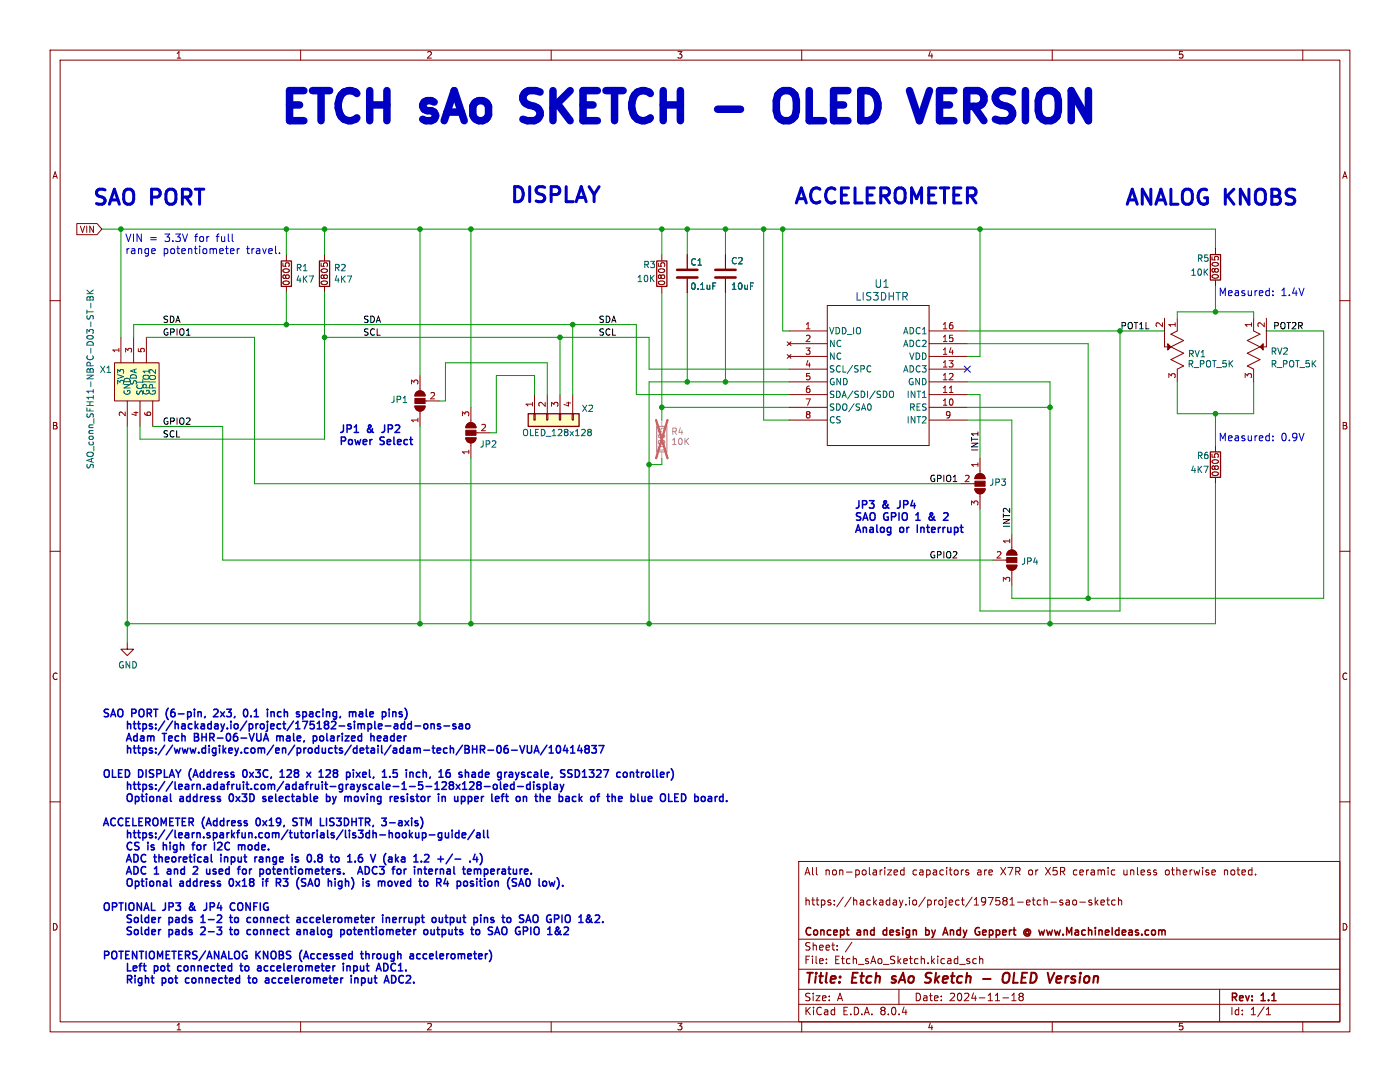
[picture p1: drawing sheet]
<svg xmlns="http://www.w3.org/2000/svg" width="279mm" height="216mm" viewBox="0 0 279 216" stroke-linecap="round" stroke-linejoin="round" font-family="sans-serif">
<g fill="none" stroke="#840000" stroke-width=".2">
<path d="M10 10h259.4v195.9h-259.4zM12 12h255.4v191.9h-255.4zM60 10v2M110 10v2M160 10v2M210 10v2M260 10v2M10 60h2M131.4 52.5v.6M131.9 52.7l.2-.3h.3l.3 .3M132.1 50.8v1.3M132.1 57.2v1.2"/>
<path d="M241.9 51.2v.6M242.4 51.4l.2-.2h.3l.2 .2M242.6 49.5v1.3M242.6 55.9v1.3M267.4 60h2M83.1 78.3a1.02 1.02 0 0 1 1.1-.2 1.02 1.02 0 0 1 .6 .9h-2zM83.8 74.9v3.1M157.1 68.2l.8 .8M157.1 70.7l.8 .8M157.5 66h7.6M157.5 78.7h7.6M157.5 76.2h7.6"/>
<path d="M157.5 73.7h7.6M157.5 71.1h7.6M157.5 68.6h7.6M157.9 68.2l-.8 .8M157.9 70.7l-.8 .8M165.1 61h20.3v27.9h-20.3zM185.4 66h7.6M185.4 78.7h7.6M185.4 76.2h7.6M185.4 73.7h7.6M185.4 71.1h7.6M185.4 68.6h7.6"/>
<path d="M232.4 63.5v5.7h1.3M233.7 69.2l2.5 1.3-2.5 1.3 2.5 1.2-1.3 .7v2.5M234.9 63.5v2.5l-1.2 .7 2.5 1.2-2.5 1.3M250.2 63.5v2.5l1.3 .7-2.6 1.2 2.6 1.3M251.5 69.2l-2.6 1.3 2.6 1.3-2.6 1.2 1.3 .7v2.5M252.7 63.5v5.7h-1.2M82.8 81h2a1.02 1.02 0 0 1-1 1 1.02 1.02 0 0 1-1-1zM83.8 82v3.1M84.8 80h2.8M93 87.4h2a1.02 1.02 0 0 1-1 1 1.02 1.02 0 0 1-1-1zM93.3 84.6a1.02 1.02 0 0 1 1.1-.2 1.02 1.02 0 0 1 .6 .9h-2zM94 81.3v3"/>
<path d="M94 88.4v3M95 86.4h2.8M157.5 81.3h7.6M157.5 83.8h7.6M185.4 81.3h7.6M185.4 83.8h7.6M241.9 90.6v.6M242.4 90.8l.2-.3h.3l.2 .3M242.6 88.9v1.3M242.6 95.3v1.2M10 110h2M198.1 111.8h2.8"/>
<path d="M200.9 112.8h2a1.02 1.02 0 0 1-1 1 1.02 1.02 0 0 1-1-1zM201.2 110a1.02 1.02 0 0 1 1.1-.2 1.02 1.02 0 0 1 .6 .9h-2zM201.9 106.7v3M201.9 113.8v3M267.4 110h2M10 160h2M267.4 160h2M159.4 171.9h108v32h-108zM177.1 173.6h.8l-.8 1h.8M178.4 174.1l.7-.2v-.2l-.5-.1-.2 .2 .1 .7h.6M180.4 173.7l-.4-.1-.3 .3 .2 .6h.5M180.4 173.1v1.5"/>
<path d="M193.3 173.7l-.4-.1-.2 .2 .1 .2 .5 .2v.3h-.6M208.4 179.1v1.5M208.4 179.7l.2-.1 .3 .1 .1 .9M212.1 179.7l-.4-.1-.2 .2 .1 .2 .5 .2v.3h-.6M212.8 179.7h.6v.9M213.4 179.9l-.5 .1-.2 .2 .2 .4 .5-.1M214.1 179.7l.3-.1 .4 .1 .1 .6-.2 .2-.3 .1-.3-.2zM214.3 173.7v.7M217.9 179.7l-.4-.1-.2 .2 .1 .2 .5 .2v.3h-.6M218.6 179.1v1.5M219.1 179.6l-.5 .6M220.9 179.6h.5"/>
<path d="M221.1 179.1v1.3l.3 .2M222.6 179.7l-.5-.1-.2 .3 .1 .6h.6M223.2 179.7l.2-.1 .4 .1 .1 .9M223.2 179.1v1.5M224.3 173.6v.8l.2 .2M233.1 173.6l-.4 .1-.1 .2v.5l.5 .2M244.4 173.6v1M244.9 173.7l-.3-.1-.2 .1M159.4 197.4h108M159.4 193.4h108M159.4 187.4h108M164.9 192.1v.2"/>
<path d="M164.9 191.4v.1M167.1 189.4v.2M167.1 188.7v.1M170 188l-1.3 1.9M179.4 197.4v3M193.4 191.8l.2 .2-.2 .3M193.4 191.3l.1 .1M194.9 191.4l-.5-.1-.3 .3 .2 .6h.6M195.5 191.4l.2-.1 .4 .1v.9M195.5 190.8v1.5M200.1 199.1h1.2M201.9 199.7h.9"/>
<path d="M201.9 198.6l.5-.4v1.5M203.6 198.8l-.2 .3v.3l.2 .3 .5-.1 .1-.2-.1-.4-.2-.2M203.6 198.8l-.2-.3 .2-.3 .5 .1 .1 .2-.3 .3M203.6 198.8h.3M209.7 180h1.2M215.5 180h1.1M218.7 180l.4 .6M219.7 180.1l.7-.2v-.2l-.5-.1-.2 .2 .1 .7h.6M243.4 197.4v6.5M60 203.9v2M110 203.9v2M159.4 200.4h108"/>
<path d="M160 203.9v2M210 203.9v2M252.7 202.5h.9M252.7 201.4l.4-.4v1.5M260 203.9v2"/>
</g>
<path d="M177.9 196l.2 .1M178.1 194.9v.4M185.1 195.1l.5 .1M185.6 195.9l-.3 .2h-.5M185.7 194.1l-.7 .1M196.2 195.3h1.5M200.1 195.4l.1-.6a.71 .71 0 0 1 .5-.7 .71 .71 0 0 1 .7 .3 1.47 1.47 0 0 1-.6 1.7h-.3M202.4 194.1l-.2 2h.9M212.7 194.8l-.1 1.3M212.8 195l-.1 .2" fill="none" stroke="#840000" stroke-width=".4"/>
<path d="M168.9 185.6h.6M169.3 186.6h.2M176.3 185.7v.7M184.7 185.6h.5l.2 .1M184.7 185.1v1.5M185.4 186.4l-.2 .2-.5-.1M188.7 185.1l.5 1.5M196.1 186.4l.2 .2h.3M196.6 185.6h-.3l-.2 .2M196.8 185.9l-.7 .2" fill="none" stroke="#840000" stroke-width=".3"/>
<path d="M131.1 52.1h2v5.1h-2zM241.6 50.8h2v5.1h-2zM241.6 90.2h2v5.1h-2z" fill="none" stroke="#840000" stroke-width=".25"/>
<g fill="#840000" stroke="#840000" stroke-width=".2">
<path d="M233 68.6l.7 .6-.7 .7z"/>
<path d="M251.5 69.2l.6-.6v1.3z"/>
<path d="M82.8 81h2a1.02 1.02 0 0 1-1 1 1.02 1.02 0 0 1-1-1z"/>
<path d="M82.8 79.5h2v1h-2z"/>
<path d="M83.1 78.3a1.02 1.02 0 0 1 1.1-.2 1.02 1.02 0 0 1 .6 .9h-2z"/>
<path d="M201.2 110a1.02 1.02 0 0 1 1.1-.2 1.02 1.02 0 0 1 .6 .9h-2z"/>
<path d="M200.9 111.3h2v1h-2z"/>
<path d="M200.9 112.8h2a1.02 1.02 0 0 1-1 1 1.02 1.02 0 0 1-1-1z"/>
<path d="M93 87.4h2a1.02 1.02 0 0 1-1 1 1.02 1.02 0 0 1-1-1z"/>
<path d="M93 85.9h2v1h-2z"/>
<path d="M93.3 84.6a1.02 1.02 0 0 1 1.1-.2 1.02 1.02 0 0 1 .6 .9h-2z"/>
</g>
<path d="M189.5 78.3h.7" fill="none" stroke="#a90000" stroke-width=".2"/>
<path d="M173.4 73l.4 .1M173.8 74.1l-.4 .1M177.5 78.2l.3-.2a.43 .43 0 0 1 .5 .5v.4a.42 .42 0 0 1-.4 .4 .42 .42 0 0 1-.4-.4zM173.6 80.6a.79 .79 0 0 1 0 1.3" fill="none" stroke="#006464" stroke-width=".2"/>
<path d="M105.4 82.6h10.2v2.5h-10.2z" fill="#ffffc2"/>
<path d="M106.7 78.7v3.9M109.2 78.7v3.9M111.8 78.7v3.9M114.3 78.7v3.9M106.6 82.6h.2v1.2h-.2zM109.1 82.6h.2v1.2h-.2zM111.6 82.6h.3v1.2h-.3zM114.2 82.6h.2v1.2h-.2zM25.4 128.3v1.2h1.3l-1.3 1.3-1.3-1.3h1.3" fill="none" stroke="#840000" stroke-width=".2"/>
<path d="M105.4 82.6h10.2v2.5h-10.2z" fill="none" stroke="#840000" stroke-width=".25"/>
<path d="M117.5 86.2l-.2-.2 .2-.3h.3l.2 .2-.2 .3M117.5 86.2l-.2 .3v.3l.2 .1h.4l.1-.2v-.4l-.2-.1M117.5 86.2h.3" fill="none" stroke="#006464" stroke-width=".2"/>
<path d="M22.9 72.4h8.8v7.6h-8.8z" fill="#ffffc2"/>
<g fill="none" stroke="#840000" stroke-width=".2">
<path d="M15.3 44.6h4.1l.9 1.1-.9 1.1h-4.1zM56.5 52.5v.6M56.9 52.7l.3-.3h.3l.2 .3M57.1 50.8v1.3M57.1 57.2v1.2M64.1 52.5v.6M64.6 52.7l.2-.3h.3l.2 .3M64.8 50.8v1.3M64.8 57.2v1.2M137.2 50.8v2.8M137.2 55.6v2.8M144.8 50.8v2.8"/>
<path d="M144.8 55.6v2.8M22.9 72.4h8.8v7.6h-8.8zM24.1 67.3v5.1M26.7 67.3v5.1M29.2 67.3v5.1M25.4 80v5.1M27.9 80v5.1M30.5 80v5.1M191.8 96.5h2.8M194.6 97.5h2a1.02 1.02 0 0 1-1 1 1.02 1.02 0 0 1-1-1zM194.9 94.8a1.02 1.02 0 0 1 1.1-.2 1.02 1.02 0 0 1 .6 .9h-2zM195.6 91.4v3.1"/>
<path d="M195.6 98.6v3"/>
</g>
<path d="M17.3 58.6h1.3M17.3 57.9l.8 .7M17.5 59.3l.2-.1 .2 .2 .3-.3 .3 .1 .1 .7h-1.3zM17.9 59.4v.5M18.6 57.9l-.7 .5M142.3 56.5h.6M17.3 61.9v.7M17.3 62.2h1.3M18.1 60.5v.9" fill="none" stroke="#006464" stroke-width=".2"/>
<path d="M56.1 52.1h2.1v5.1h-2.1zM63.8 52.1h2v5.1h-2z" fill="none" stroke="#840000" stroke-width=".25"/>
<path d="M135.1 55.4h4.1M135.1 53.8h4.1M142.7 55.4h4.1M142.7 53.8h4.1" fill="none" stroke="#840000" stroke-width=".51"/>
<g fill="#840000" stroke="#840000" stroke-width=".2">
<path d="M194.9 94.8a1.02 1.02 0 0 1 1.1-.2 1.02 1.02 0 0 1 .6 .9h-2z"/>
<path d="M194.6 96h2v1h-2z"/>
<path d="M194.6 97.5h2a1.02 1.02 0 0 1-1 1 1.02 1.02 0 0 1-1-1z"/>
</g>
<path d="M131.1 85.1h2v5.1h-2z" fill="none" stroke="#a1a1a1" stroke-width=".25"/>
<path d="M131.4 85.5v.6M131.9 85.7l.2-.2h.3l.3 .2M132.1 83.8v1.3M132.1 90.2v1.2" fill="none" stroke="#a1a1a1" stroke-width=".2"/>
<path d="M130.9 83.8l2.3 7.6M133.2 83.8l-2.3 7.6" fill="none" stroke="#e65255" stroke-width=".46"/>
<path d="M30.8 49.6l.2 .4-.7 .1M30.9 50.5l-.1 .1M46 50.1l.7-.1-.1-.3-.4-.1-.2 .2 .1 .7h.5M47.3 49.6v1M47.8 49.6l-.5 .3M55.8 50.5v.1M254 58.9v.1M254 58.1v.1M254 87v.2M254 87.8v.2" fill="none" stroke="#0000c2" stroke-width=".2"/>
<path d="M106.9 18.1h-1.4a1.46 1.46 0 0 0-1.2 1.4 1.46 1.46 0 0 0 1.2 1.4l1.1 .3M155.2 18.9a2.01 2.01 0 0 1 2.3-.8 2.01 2.01 0 0 1 1.4 2v2a2 2 0 0 1-2 2.1 2 2 0 0 1-2-2.1v-2zM161.5 18.1v6h2.9M195.2 18.1h-2.3v6M104.4 23.8l.8 .3h1.4M143.2 21.8h4.6M192.9 21.2h2.3" fill="none" stroke="#0000c2" stroke-width="1.5"/>
<g fill="none" stroke="#0000c2" stroke-width=".3">
<path d="M76.2 86.3h.1M179.1 101.4h.1M182.8 103.8h.8M182.9 102.7h-.1M183.1 104.7v1.5M186.1 102.7l-.5 .4a.41 .41 0 0 0-.1 .6 .41 .41 0 0 0 .6 0M186.1 102.4h-.4l-.1 .3 .6 .8M188.6 102.3l.5 .1 .1 .3-.9 1.1h.9M25.2 147.8l.5-1.5 .5 1.5M25.4 147.4h.7M25.4 143.9v1.5M25.4 148.8v1.5"/>
<path d="M25.4 156v1.5M25.4 144.6l.3-.2 .3 .1 .1 .9M25.4 149.4l.3-.1h.3l.1 1M25.4 156.7l.3-.2 .3 .1 .1 .9M25.4 158.6a.5 .5 0 0 1 .6-.2 .5 .5 0 0 1 .4 .5v.5a.5 .5 0 0 1-.5 .5 .5 .5 0 0 1-.5-.5zM26.6 144.4h.6M26.6 149.3h.6M26.6 156.5h.6M33.7 147.6l.2 .2h.4M33.7 147.1l.2-.3h.3l.2 .3M34.4 147.2l-.7 .1M36.1 158.9l.4 .1 .1 .9"/>
<path d="M36.6 159.9h-.5M36.6 159.3l-.5 .1M37.8 158.9l-.4 .1-.2 .2 .1 .6 .5 .1M40.3 147.1h.9M40.9 142.9l-.1 .3M41.2 146.3v1.5M43.4 141.6l-.5-.1-.2 .2M43.4 142.2l-.8 .8h.9M47.1 158.9l.8 1M47.9 158.9l-.8 1M48.6 142.1l.1-.4 .2-.2a.8 .8 0 0 1 .6 .8 .8 .8 0 0 1-.6 .7l-.2-.1-.1-.5M49.2 153.7l-.3-.1a.8 .8 0 0 0-.5 .7 .8 .8 0 0 0 .5 .8l.3-.1"/>
<path d="M54.1 142v1M54.1 142.2l.2-.2 .4 .1v.9M55 158.4v1.3l.2 .2M55.2 147l.5-.2 .2 .3M55.2 146.8v1M55.9 147.1l.2-.3 .3 .1 .1 .9M55.9 147.1v.7M55.9 155.1h.8M55.9 154l.4-.4v1.5M57.2 146.9h.6l.1 .9M57.9 147.2l-.5 .1-.2 .2 .2 .3h.5M60.6 142l.4 .1 .2 .2-.1 .6-.5 .1"/>
<path d="M61.2 154.1l.8 1M62 154.1l-.8 1M65.2 146.3v1.3l.2 .2M65.7 153.6l.2 .3v.3l-.9 .9h.9M66.4 146.8l-.4 .1M66.5 147.3h-.3l-.3 .2 .1 .3h.5M67.1 158.9l-.4 1M71.1 154.1l.8 1M71.7 142.1h.6l.1 .9M71.9 154.1l-.8 1M72.4 142.4h-.5l-.2 .3 .2 .3 .5-.1M72.7 158.9l-.3 1"/>
<path d="M76.7 146.9h.5l.1 .9M77.3 147.2l-.5 .1-.2 .2 .2 .3h.5M78.5 146.8l-.4 .1-.2 .2 .1 .6 .5 .1M78.5 153.6h.7M78.7 154.2h.3l.3 .3-.1 .5-.5 .1M78.8 142l.2 .2v.8M79.7 142.9l.4 .1M80.1 142l-.4 .2v.2l.4 .1M82.5 159l-.3-.1-.3 .2 .1 .3 .5 .1v.4h-.6M82.8 144.9h1.1M84.4 153.6v1.5M84.4 154.2l.3-.1 .3 .1 .1 .9"/>
<path d="M84.7 144.5l.4-.1 .3 .3v.4l-.3 .3h-.4l-.1-.3zM86 144.6l.2-.2 .4 .1 .1 .9M86 144.4v1M87.9 144.5l-.4-.1-.2 .2 .1 .3 .5 .1v.4h-.6M88.6 144.9h1.1M90.9 144.5l-.3-.1-.2 .2v.3l.5 .1v.4h-.5M91.7 144.5h.5l.1 .9M92.1 159l.4-.1 .3 .3-.1 .7h-.6M92.1 158.9v1.5M92.2 154.2l-.4-.1-.2 .2 .1 .2 .5 .2v.3h-.6M92.3 144.8l-.5 .1-.2 .2 .2 .3h.5M93 144.6l.2-.2 .5 .2v.5l-.1 .3h-.4l-.2-.1z"/>
<path d="M95.8 154.1l.4 .1M96.1 158.9v1M96.2 155l-.4 .1M96.2 153.6v1.5M96.5 158.9l-.4 .3M96.7 156.9h1.1M97.1 154.1l-.2 .2v.6l.2 .2M97.6 154.5l-.7 .1M98.6 156.6l.3-.1 .3 .3v.4l-.3 .3-.3-.1-.2-.2zM99.9 156v1.3l.2 .2M100.6 157l.7-.1-.1-.3-.4-.1-.2 .2 .1 .7h.5M102.6 156.6l-.4-.1-.3 .3 .1 .6h.6"/>
<path d="M102.6 156v1.5M103.3 156.9h1.1M104.3 154.6l.4 .1v.2l-.2 .2h-.3M104.3 154.1l.4 .1M104.4 158.9v1M104.9 158.9l-.5 .2M105.2 148.8v1.2l.3 .3 .4-.1 .2-.2v-1.2M105.4 154.2v.8M105.8 156.6l-.4-.1-.3 .3 .1 .6h.6M105.8 156v1.5M106.5 156.5v1M106.6 150.3l.5-1.5 .5 1.5"/>
<path d="M106.7 149.8h.7M107.7 156.6l-.3-.1-.2 .2v.2l.5 .2v.3h-.5M108.4 156.6l.5-.1 .3 .3-.2 .6h-.6M108.4 156.5v1.5M109.2 148.7l-1.3 1.9M109.2 159l.4-.1 .2 .4-.7 .1M109.2 159.9h.5M109.6 150.3h.8M109.6 149.2l.4-.4v1.5M109.8 156v1.3l.2 .2M110.6 156.6h.6v.9M111.2 148.9l.2-.1a.8 .8 0 0 1 .5 .7 .8 .8 0 0 1-.5 .8l-.2-.2-.2-.4z"/>
<path d="M111.2 156.9h-.5l-.2 .3 .2 .3 .5-.1M111.8 156.5l.4 1M112.2 157.5l-.4 .5M112.5 156.5l-.3 1M112.8 148.7l-.4 1.1h1M113.2 149.3v1M113.9 150.3h.8M113.9 149.2l.4-.4v1.5M114.8 158.9l-.4 .1-.2 .2 .1 .6 .5 .1M115.7 148.7l-.4 1.1h.9M116 149.3v1M116.2 155.1h.9"/>
<path d="M117 149.4l-.3 .3 .1 .4 .2 .2h.3l.3-.3-.1-.5-.2-.1M117 149.4l-.3-.3 .3-.3h.4l.2 .2-.3 .4M117 149.4h.3M117.6 153.6h.9l-.5 .6 .4 .1v.7l-.2 .1-.6-.1M118.1 148.8h.9l-.5 .5 .4 .2v.6l-.2 .2-.6-.2M119.1 158.9h.6M119.5 148.8h1l-.6 1.5M119.7 158.4l-.4 .2v1.3M126.1 158.9l.4 .1 .2 .2-.1 .6-.5 .1M129 154.2l.4-.1 .3 .3v.4l-.3 .3-.4-.1-.1-.2zM130.3 153.6l.1 1.4M134.7 158.4h.7"/>
<path d="M134.7 159.9h.7M136.4 158.4h-.4v1.5h.4M141.5 158.9h.3l.2 .2v.8M142 159.9h-.5M142 159.3l-.5 .1M25.2 172l.5-1.5 .5 1.5M25.2 174.4l.5-1.5 .5 1.5M25.4 171.6h.7M25.4 174h.7M25.4 165.7v1.5M25.4 166.3l.3-.1h.3l.1 1M25.4 175.5a.5 .5 0 0 1 .6-.2 .5 .5 0 0 1 .4 .5v.5a.5 .5 0 0 1-.5 .5 .5 .5 0 0 1-.5-.5z"/>
<path d="M26.3 168.2a.71 .71 0 0 0-1 .5 .71 .71 0 0 0 .7 .9l.3-.2M26.6 166.2h.6M34.8 173.6l.2-.2 .4 .1v.9M35.2 168.6l-.5 .1-.1 .2 .1 .5 .5 .2M36.1 175.8l.4 .1 .1 .9M36.6 176.8h-.5M36.6 176.2l-.5 .1M37.8 175.8l-.4 .1-.2 .2 .1 .6 .5 .1M40.7 168.6v1M41.2 168.6l-.5 .3M41.2 173.4v.8l.5 .2M43.9 173.4l.5 .1v.3l-.7 .1"/>
<path d="M44.4 174.3l-.5 .1M44.8 171v1M44.8 171.1l.2-.1 .4 .1v.9M45.8 169.4l-.3 .2M46.2 171v1.5M46.2 171.9l.4 .1M46.6 171l-.4 .1M47.1 175.8l.8 1M47.9 175.8l-.8 1M50.9 169.4l.3 .2 .4-.1M51.2 163.5v1M51.6 168.7l-.4-.1-.3 .1"/>
<path d="M51.6 168.1v1.5M53.2 171.1l.2-.1 .3 .1 .1 .9M53.2 171v1M55.2 175.3v1.5M55.2 176.1h.5M55.9 173.4l.2 .4-.7 .1M56 174.3l-.1 .1M58.4 164.7h.8M59.3 163.3h-.6l-.3 .2 .2 .4 .6 .2M62 170.6l-.2-.1a.8 .8 0 0 0-.5 .7 .8 .8 0 0 0 .5 .8l.2-.1M62.9 175.6v.7l.1 .4 .2 .1h.3M65.2 163.3v1.5"/>
<path d="M69.4 172h.8M69.4 175.8l.2 .2v.8M69.7 170.7l.1-.2v1.5M70.4 177.1l-.2 .3M70.9 171.9v.1M73.4 173l.3 .6v.5l-.3 .2M73.9 170.5l.5 1.5 .5-1.5M75.2 173.1a.71 .71 0 0 0-1 .5 .71 .71 0 0 0 .7 .8l.3-.1M76.6 175.8l.2 .2v.8M76.7 172.9l-.5 .6 .4 .1v.7l-.2 .1-.7-.1M77.7 164.2h1.2M77.9 175.8l-.3 .1-.2 .2 .1 .6 .4 .1"/>
<path d="M79.1 171.4l.4 .6M79.5 171l-.6 .6M80.2 171.5v.4M81.8 175.8l-.4 .1-.2 .2 .1 .6 .5 .1M82.6 172h.8M82.9 170.7l.1-.2v1.5M84.6 173.4h.6M84.8 172.9v1.3l.2 .2M88.2 166.2h-.5l-.3 .3 .2 .6h.6M88.2 166.2v1.2l-.3 .3-.4-.1M88.6 176.3h.9M88.9 166.2v.9l.4 .1 .2-.2"/>
<path d="M89.2 174.2l.2 .2 .5-.1M89.2 173.5h.6l.1 .9M89.5 166.2v1M89.9 173.8h-.5l-.2 .3M90.2 165.7v.1M90.2 166.2v1M90.3 170.4l-1.3 2M91.6 165.7v1.5M91.6 166.2h-.4l-.3 .3 .1 .6h.6M92.2 166.7l.7-.2v-.3h-.5l-.2 .2 .1 .7h.6M93.9 176.8h.5M94.4 175.9l-.3-.1-.2 .2v.3l.5 .1"/>
<path d="M94.7 165.6l-1.3 1.9M94.8 170.4l-.4 1.1h1M95.2 166.2h.5l.1 1M95.2 171v1M95.8 166.5l-.5 .1-.2 .2 .2 .4 .5-.1M96.5 165.7v1.3l.2 .2M97.3 165.7v1.3l.2 .2M98.8 175.8v1M99.2 175.8l-.4 .2M99.3 173.4v1M99.7 173.4l-.4 .3M100.4 173.4l-.2 .1"/>
<path d="M100.4 173.8l-.2 .3 .2 .3M108.4 176l.4-.2 .3 .3-.2 .7h-.3l-.2-.1M109.6 175.8l.3 1M25.4 192.2v1.5h.8M25.4 195.4h.8l.1-.3-.1-.3-.2-.2h-.6v1.5M25.7 182.6l-.3 .4 .1 .2 .6 .2 .1 .4-.3 .3-.5-.1M25.8 195.4l.5 .7M26 182.6h.2M26.2 185.1l-.5-.1-.3 .1v.5l.7 .2 .1 .4-.3 .3-.5-.1M26.8 192.7l-.2 .2v.6l.2 .2M27.3 193.1l-.7 .1M32.7 192.8l-.3-.1-.3 .3 .1 .7h.5"/>
<path d="M34.3 195.2l-.4-.1-.2 .3 .1 .7h.5M35.1 183.1h.6M35.1 185.6h.6M35.6 183.5h-.4l-.2 .2 .1 .3 .5 .1M35.6 185.9h-.4l-.2 .2 .1 .3 .5 .1M37 192.7l.4 .1 .1 .2-.1 .6-.4 .1M37.9 181v.5M38.6 195.1l.3 .1 .2 .2-.1 .6-.4 .1M41.2 180.2v1a.48 .48 0 0 1-.5 .5M41.6 183.5h1.1M41.6 185.9h1.1M46.2 180.2h.4l.3 .1"/>
<path d="M46.8 183.4l.3-.3h.3l.2 .3-.2 .6-.3 .1-.3-.3M46.8 185.8l.3-.3 .3 .1 .2 .2-.2 .6-.3 .1-.3-.3M46.9 181.5l-.3 .2-.4-.1M49.6 192.9v.7M51.2 195.3v.7M52.2 183.1l.5 .2v.8M52.2 185.5l.5 .2v.8M54.3 192.7l.4 .1M54.7 193.7h-.4M55.9 195.1l.4 .1M56.3 196.1h-.4M62.2 183.1h.4"/>
<path d="M62.2 185.5h.2l.3 .2v.8M62.6 184l-.4 .1M62.7 186.4l-.5 .1M62.7 185.8l-.5 .1M63.4 185v1.3l.2 .2M63.7 183.1h-.3l-.2 .2v.7l.5 .1M63.9 183.4l-.7 .2M70.6 192.8l.4-.1 .3 .3-.1 .7h-.6M70.6 192.7v1.5M71.5 186l.7-.2v-.2l-.5-.1-.2 .2 .1 .7h.6M71.9 192.7l.1 1h.4l.2-.1M71.9 190.3h.6"/>
<path d="M72.2 195.2l.4-.1 .3 .3-.2 .7h-.5M72.2 195.1v1.5M72.2 189.8v1.3l.3 .2M72.6 192.7v1M73.5 195.1l.1 1h.3l.3-.1M74.2 195.1v1M78.9 183.1l.2 .3-.7 .2M79 184l-.1 .1M79.5 193.7h.9M79.7 183.1v1M79.9 192.2v1.5M80.2 183.1l-.5 .3"/>
<path d="M80.7 183.1v1M81.1 183.1l-.4 .3M81.3 194.6l-.2 .2M81.9 195.3l-.9 .8h.9M81.9 190.4h.5l.1 .9M81.9 191.2h.6M82.5 190.7l-.6 .1M88.2 185.6l.5-.1 .2 .3-.1 .6h-.6M88.2 185.5v1.5M89.6 185.5l.1 .9h.5M90.3 183.1l.3 .3v.4l-.3 .3M91.2 183.1l.1 .9h.5"/>
<path d="M98.7 186.5l.5-1.5 .5 1.5M98.9 186.1h.7M100.2 183.1h.5M100.4 182.6v1.3l.3 .2M103.5 185.8h.3v.5l-.4 .2M107 182.6a.5 .5 0 0 0-.6 .5v.5a.5 .5 0 0 0 .6 .5M109.3 186.5h.9M110.7 183.4h.5M111.2 182.6h-.5v1.5"/>
</g>
<g fill="none" stroke="#009600" stroke-width=".2">
<path d="M20.3 45.7h222.3v3.8M24.1 45.7v21.6M57.1 45.7v5.1M57.1 58.4v6.4M64.8 45.7v5.1M64.8 58.4v29.2h-36.9v-2.5M83.8 45.7v29.2M94 45.7v35.6M132.1 45.7v5.1M132.1 58.4v25.4M137.2 45.7v5.1M137.2 58.4v17.8"/>
<path d="M144.8 45.7v5.1M144.8 58.4v17.8M152.4 45.7v38.1h5.1M156.2 45.7v20.3h1.3M195.6 45.7v25.4h-2.6M242.6 57.2v5M26.7 67.3v-2.5h100.3v13.9h30.5M29.2 67.3h21.6v29.2h141M64.8 67.3h64.7v6.4h28M106.7 78.7v-3.8h-7.6v11.5h-1.3M109.2 78.7v-6.3h-20.3v7.6h-1.3M111.8 67.3v11.4"/>
<path d="M114.3 64.8v13.9M157.5 76.2h-28v48.3M193 76.2h16.5v48.3M193 78.7h2.6v12.7M193 68.6h24.2v50.8M193 66h39.4M223.5 66v55.9h-27.9v-20.3M234.9 76.2v6.4h15.3v-6.4M234.9 63.5v-1.3h15.3v1.3M252.7 66h11.5v53.4h-62.3v-2.6M25.4 85.1v43.2M30.5 85.1h13.9v26.7h153.7"/>
<path d="M83.8 85.1v39.4M94 91.4v33.1M132.1 91.4v1.3h-2.6M132.1 81.3h25.4M193 81.3h16.5M193 83.8h8.9v22.9M242.6 96.5v28h-217.2M242.6 82.6v6.3"/>
</g>
<path d="M192.4 73.1l1.2 1.2M193.6 73.1l-1.2 1.2" fill="none" stroke="#000084" stroke-width=".2"/>
<g fill="#009600" stroke="#009600" stroke-width=".2">
<circle cx="132.1" cy="45.7" r=".46"/>
<circle cx="144.8" cy="45.7" r=".46"/>
<circle cx="152.4" cy="45.7" r=".46"/>
<circle cx="156.2" cy="45.7" r=".46"/>
<circle cx="137.2" cy="45.7" r=".46"/>
<circle cx="114.3" cy="64.8" r=".46"/>
<circle cx="64.8" cy="45.7" r=".46"/>
<circle cx="57.1" cy="45.7" r=".46"/>
<circle cx="64.8" cy="67.3" r=".46"/>
<circle cx="57.1" cy="64.8" r=".46"/>
<circle cx="24.1" cy="45.7" r=".46"/>
<circle cx="83.8" cy="124.5" r=".46"/>
<circle cx="25.4" cy="124.5" r=".46"/>
<circle cx="217.2" cy="119.4" r=".46"/>
<circle cx="209.5" cy="124.5" r=".46"/>
<circle cx="209.5" cy="81.3" r=".46"/>
<circle cx="242.6" cy="82.6" r=".46"/>
<circle cx="83.8" cy="45.7" r=".46"/>
<circle cx="94" cy="45.7" r=".46"/>
<circle cx="144.8" cy="76.2" r=".46"/>
<circle cx="111.8" cy="67.3" r=".46"/>
<circle cx="137.2" cy="76.2" r=".46"/>
<circle cx="132.1" cy="81.3" r=".46"/>
<circle cx="129.5" cy="124.5" r=".46"/>
<circle cx="94" cy="124.5" r=".46"/>
<circle cx="129.5" cy="92.7" r=".46"/>
<circle cx="195.6" cy="45.7" r=".46"/>
<circle cx="223.5" cy="66" r=".46"/>
<circle cx="242.6" cy="62.2" r=".46"/>
</g>
<g font-size="8.4" fill="#0000c2">
<text x="55.4" y="24.9">ETCH</text>
<text x="85.5" y="24.9">sAo</text>
<text x="108.8" y="24.9">SKETCH</text>
<text x="166" y="24.9">OLED</text>
<text x="196.4" y="24.9">VERSION</text>
</g>
<g font-size="4.2" fill="#0000c2">
<text x="18.3" y="41.2">SAO</text>
<text x="30.3" y="41.2">PORT</text>
<text x="101.6" y="40.6">DISPLAY</text>
<text x="158.2" y="40.9">ACCELEROMETER</text>
<text x="224.3" y="41.2">ANALOG KNOBS</text>
</g>
<g font-size="2.8" fill="#840000">
<text x="160.4" y="196.8">Title:</text>
<text x="170.1" y="196.8">Etch</text>
<text x="178.9" y="196.8">sAo</text>
<text x="186.3" y="196.8">Sketch</text>
<text x="198.6" y="196.8">-</text>
<text x="203.4" y="196.8">OLED</text>
<text x="213.2" y="196.8">Version</text>
</g>
<g font-size="2.1" fill="#0000c2">
<text x="24.9" y="48.4">VIN =</text>
<text x="24.9" y="50.8">range</text>
<text x="32.5" y="50.8">potentiometer</text>
<text x="32.9" y="48.4">3.3V</text>
<text x="39.1" y="48.4">for</text>
<text x="43.5" y="48.4">full</text>
<text x="49.3" y="50.8">travel.</text>
<text x="243.1" y="59.2">Measured:</text>
<text x="255.6" y="59.2">1.4V</text>
<text x="67.6" y="86.5">JP1</text>
<text x="67.6" y="88.9">Power</text>
<text x="73.4" y="86.5">&amp;</text>
<text x="75.9" y="88.9">Select</text>
<text x="77" y="86.5">JP2</text>
<text x="243.1" y="88.1">Measured:</text>
<text x="255.6" y="88.1">0.9V</text>
<text x="170.4" y="101.6">JP3</text>
<text x="176.2" y="101.6">&amp;</text>
<text x="179.8" y="101.6">JP4</text>
<text x="170.4" y="104">SAO</text>
<text x="170.4" y="106.4">Analog</text>
<text x="176.5" y="104">GPIO</text>
<text x="179.7" y="106.4">or</text>
<text x="183.5" y="104">1</text>
<text x="183.7" y="106.4">Interrupt</text>
<text x="186.7" y="104">&amp;</text>
<text x="20.3" y="143.2">SAO</text>
<text x="26.3" y="143.2">PORT</text>
<text x="33.8" y="143.2">(6-pin,</text>
<text x="44" y="143.2">2x3,</text>
<text x="50.5" y="143.2">0.1</text>
<text x="55.8" y="143.2">inch</text>
<text x="62.3" y="143.2">spacing,</text>
<text x="73.4" y="143.2">male</text>
<text x="80.5" y="143.2">pins)</text>
<text x="27.3" y="145.6">https://hackaday.io/project/175182-simple-add-ons-sao</text>
<text x="27.3" y="148">Adam</text>
<text x="35" y="148">Tech</text>
<text x="41.8" y="148">BHR-06-VUA</text>
<text x="58.9" y="148">male,</text>
<text x="66.8" y="148">polarized</text>
<text x="78.9" y="148">header</text>
<text x="20.3" y="155.3">OLED</text>
<text x="27.3" y="150.5">https://www.digikey.com/en/products/detail/adam-tech/BHR-06-VUA/10414837</text>
<text x="27.7" y="155.3">DISPLAY</text>
<text x="38.4" y="155.3">(Address</text>
<text x="49.8" y="155.3">0x3C,</text>
<text x="57.8" y="155.3">128</text>
<text x="63.8" y="155.3">x</text>
<text x="66.8" y="155.3">128</text>
<text x="72.8" y="155.3">pixel,</text>
<text x="80.6" y="155.3">1.5</text>
<text x="85.9" y="155.3">inch,</text>
<text x="93.1" y="155.3">16</text>
<text x="97.7" y="155.3">shade</text>
<text x="106" y="155.3">grayscale,</text>
<text x="119.2" y="155.3">SSD1327</text>
<text x="131" y="155.3">controller)</text>
<text x="27.3" y="157.7">https://learn.adafruit.com/adafruit-grayscale-1-5-128x128-oled-display</text>
<text x="27.3" y="160.1">Optional</text>
<text x="38.4" y="160.1">address</text>
<text x="48.8" y="160.1">0x3D</text>
<text x="56.2" y="160.1">selectable</text>
<text x="69.4" y="160.1">by</text>
<text x="73.6" y="160.1">moving</text>
<text x="83.3" y="160.1">resistor</text>
<text x="93.6" y="160.1">in</text>
<text x="97.4" y="160.1">upper</text>
<text x="105.4" y="160.1">left</text>
<text x="110.9" y="160.1">on</text>
<text x="115.4" y="160.1">the</text>
<text x="120.6" y="160.1">back</text>
<text x="127.6" y="160.1">of</text>
<text x="131.5" y="160.1">the</text>
<text x="136.8" y="160.1">blue</text>
<text x="143.3" y="160.1">OLED</text>
<text x="20.3" y="165">ACCELEROMETER (Address</text>
<text x="27.3" y="167.4">https://learn.sparkfun.com/tutorials/lis3dh-hookup-guide/all</text>
<text x="51.8" y="165">0x19,</text>
<text x="59.8" y="165">STM</text>
<text x="65.8" y="165">LIS3DHTR,</text>
<text x="78.7" y="165">3-axis)</text>
<text x="27.3" y="169.8">CS</text>
<text x="27.3" y="172.2">ADC</text>
<text x="32" y="169.8">is</text>
<text x="33.3" y="172.2">theoretical</text>
<text x="35.6" y="169.8">high</text>
<text x="42.2" y="169.8">for</text>
<text x="47" y="169.8">I2C</text>
<text x="47.1" y="172.2">input</text>
<text x="52.4" y="169.8">mode.</text>
<text x="54.5" y="172.2">range</text>
<text x="62.5" y="172.2">is</text>
<text x="66.2" y="172.2">0.8</text>
<text x="71.5" y="172.2">to</text>
<text x="75.5" y="172.2">1.6</text>
<text x="80.8" y="172.2">V</text>
<text x="83.8" y="172.2">(aka</text>
<text x="90.5" y="172.2">1.2</text>
<text x="95.8" y="172.2">+/-</text>
<text x="27.3" y="174.6">ADC</text>
<text x="27.3" y="177">Optional</text>
<text x="33.3" y="174.6">1</text>
<text x="36.5" y="174.6">and</text>
<text x="38.4" y="177">address</text>
<text x="42.3" y="174.6">2</text>
<text x="45.5" y="174.6">used</text>
<text x="48.8" y="177">0x18</text>
<text x="52.4" y="174.6">for</text>
<text x="56.1" y="177">if</text>
<text x="57.3" y="174.6">potentiometers.</text>
<text x="59.4" y="177">R3</text>
<text x="64.1" y="177">(SA0</text>
<text x="71" y="177">high)</text>
<text x="78.2" y="174.6">ADC3</text>
<text x="78.5" y="177">is</text>
<text x="82.2" y="177">moved</text>
<text x="85.7" y="174.6">for</text>
<text x="90.6" y="174.6">internal</text>
<text x="91" y="177">to</text>
<text x="95" y="177">R4</text>
<text x="99.7" y="177">position</text>
<text x="101" y="174.6">temperature.</text>
<text x="110.3" y="177">(SA0</text>
<text x="20.3" y="181.9">OPTIONAL</text>
<text x="27.3" y="184.3">Solder</text>
<text x="32.6" y="181.9">JP3</text>
<text x="36.2" y="184.3">pads</text>
<text x="38.4" y="181.9">&amp;</text>
<text x="42" y="181.9">JP4</text>
<text x="43.2" y="184.3">1-2</text>
<text x="47.9" y="181.9">CONFIG</text>
<text x="49.7" y="184.3">to</text>
<text x="53.6" y="184.3">connect</text>
<text x="64.1" y="184.3">accelerometer</text>
<text x="81.8" y="184.3">inerrupt</text>
<text x="92.3" y="184.3">output</text>
<text x="101.2" y="184.3">pins</text>
<text x="107.6" y="184.3">to</text>
<text x="111.6" y="184.3">SAO</text>
<text x="117.6" y="184.3">GPIO</text>
<text x="20.3" y="191.5">POTENTIOMETERS/ANALOG</text>
<text x="27.3" y="186.7">Solder</text>
<text x="36.2" y="186.7">pads</text>
<text x="43.2" y="186.7">2-3</text>
<text x="49.7" y="186.7">to</text>
<text x="51.1" y="191.5">KNOBS</text>
<text x="53.6" y="186.7">connect</text>
<text x="60.4" y="191.5">(Accessed</text>
<text x="64.1" y="186.7">analog</text>
<text x="73.4" y="191.5">through</text>
<text x="73.5" y="186.7">potentiometer</text>
<text x="83.7" y="191.5">accelerometer)</text>
<text x="90.7" y="186.7">outputs</text>
<text x="100.8" y="186.7">to</text>
<text x="104.8" y="186.7">SAO</text>
<text x="110.8" y="186.7">GPIO</text>
<text x="27.3" y="193.9">Left</text>
<text x="27.3" y="196.3">Right</text>
<text x="33.2" y="193.9">pot</text>
<text x="34.8" y="196.3">pot</text>
<text x="38.6" y="193.9">connected</text>
<text x="40.1" y="196.3">connected</text>
<text x="51.7" y="193.9">to</text>
<text x="53.3" y="196.3">to</text>
<text x="55.7" y="193.9">accelerometer</text>
<text x="57.3" y="196.3">accelerometer</text>
<text x="73.4" y="193.9">input</text>
<text x="74.9" y="196.3">input</text>
<text x="80.7" y="193.9">ADC1.</text>
<text x="82.3" y="196.3">ADC2.</text>
</g>
<g font-size="2.1" fill="#006464">
<text x="174.4" y="57.6">U1</text>
<text x="170.6" y="60.2">LIS3DHTR</text>
</g>
<g font-size="2.1" fill="#840000">
<text x="160.4" y="174.9">All</text>
<text x="164.6" y="174.9">non-polarized</text>
<text x="182.1" y="174.9">capacitors</text>
<text x="195.2" y="174.9">are</text>
<text x="200" y="174.9">X7R</text>
<text x="205.7" y="174.9">or</text>
<text x="209.3" y="174.9">X5R</text>
<text x="214.9" y="174.9">ceramic</text>
<text x="225.1" y="174.9">unless</text>
<text x="233.6" y="174.9">otherwise</text>
<text x="245.5" y="174.9">noted.</text>
<text x="160.4" y="180.9">https://hackaday.io/project/197581-etch-sao-sketch</text>
<text x="160.4" y="189.9">Sheet:</text>
<text x="160.4" y="187.1">Concept</text>
<text x="171.1" y="187.1">and</text>
<text x="177" y="187.1">design</text>
<text x="186" y="187.1">by</text>
<text x="190.2" y="187.1">Andy</text>
<text x="197.1" y="187.1">Geppert</text>
<text x="207.4" y="187.1">@ www.MachineIdeas.com</text>
<text x="160.4" y="192.6">File:</text>
<text x="166.5" y="192.6">Etch_sAo_Sketch.kicad_sch</text>
<text x="160.4" y="202.8">KiCad</text>
<text x="160.4" y="200">Size:</text>
<text x="167.1" y="200">A</text>
<text x="168.1" y="202.8">E.D.A.</text>
<text x="175.7" y="202.8">8.0.4</text>
<text x="182.4" y="200">Date:</text>
<text x="189.4" y="200">2024-11-18</text>
<text x="245.4" y="200.2">Rev:</text>
<text x="245.4" y="202.8">Id:</text>
<text x="249.5" y="202.8">1/1</text>
<text x="251.8" y="200.2">1.1</text>
</g>
<g font-size="1.8" fill="#840000">
<text x="35" y="11.9">1</text>
<text x="85" y="11.9">2</text>
<text x="135" y="11.9">3</text>
<text x="185" y="11.9">4</text>
<text x="235" y="11.9">5</text>
<text x="10.3" y="35.9">A</text>
<text x="267.7" y="35.9">A</text>
<text x="15.8" y="46.7">VIN</text>
<text x="58" y="57.1" transform="rotate(-90 58 57.1)">0805</text>
<text x="65.6" y="57.1" transform="rotate(-90 65.6 57.1)">0805</text>
<text x="133" y="57.1" transform="rotate(-90 133 57.1)">0805</text>
<text x="243.4" y="55.9" transform="rotate(-90 243.4 55.9)">0805</text>
<text x="10.3" y="85.9">B</text>
<text x="267.7" y="85.9">B</text>
<text x="243.4" y="95.2" transform="rotate(-90 243.4 95.2)">0805</text>
<text x="10.3" y="135.9">C</text>
<text x="267.7" y="135.9">C</text>
<text x="10.3" y="185.9">D</text>
<text x="267.7" y="185.9">D</text>
<text x="35" y="205.8">1</text>
<text x="85" y="205.8">2</text>
<text x="135" y="205.8">3</text>
<text x="185" y="205.8">4</text>
<text x="235" y="205.8">5</text>
</g>
<g font-size="1.8" fill="#006464">
<text x="128.3" y="53.7">R3</text>
<text x="137.7" y="53.2">C1</text>
<text x="145.8" y="52.9">C2</text>
<text x="238.8" y="52.4">R5</text>
<text x="58.9" y="54.3">R1</text>
<text x="58.9" y="56.6">4K7</text>
<text x="66.6" y="54.3">R2</text>
<text x="66.6" y="56.6">4K7</text>
<text x="127" y="56.5">10K</text>
<text x="137.7" y="58">0.1uF</text>
<text x="145.8" y="58">10uF</text>
<text x="237.5" y="55.2">10K</text>
<text x="165.4" y="66.9">VDD_IO</text>
<text x="165.4" y="69.4">NC</text>
<text x="165.4" y="72">NC</text>
<text x="180.1" y="69.4">ADC2</text>
<text x="180.1" y="66.9">ADC1</text>
<text x="181.3" y="72">VDD</text>
<text x="237" y="71.5">RV1</text>
<text x="253.5" y="71">RV2</text>
<text x="19.8" y="74.6">X1</text>
<text x="165.4" y="74.5">SCL/SPC</text>
<text x="165.4" y="77.1">GND</text>
<text x="180.1" y="74.5">ADC3</text>
<text x="181.1" y="77.1">GND</text>
<text x="236.9" y="73.5">R_POT_5K</text>
<text x="253.5" y="73.5">R_POT_5K</text>
<text x="77.9" y="80.6">JP1</text>
<text x="116" y="82.4">X2</text>
<text x="165.4" y="79.6">SDA/SDI/SDO</text>
<text x="165.4" y="82.1">SDO/SA0</text>
<text x="180.9" y="79.6">INT1</text>
<text x="181.3" y="82.1">RES</text>
<text x="95.7" y="89.5">JP2</text>
<text x="104.1" y="87.2">OLED_128x128</text>
<text x="165.4" y="84.7">CS</text>
<text x="180.9" y="84.7">INT2</text>
<text x="18.9" y="93.7" transform="rotate(-90 18.9 93.7)">SAO_conn_SFH11-NBPC-D03-ST-BK</text>
<text x="237.5" y="94.6">4K7</text>
<text x="238.8" y="91.8">R6</text>
<text x="197.4" y="97.1">JP3</text>
<text x="203.7" y="112.9">JP4</text>
<text x="23.5" y="133.6">GND</text>
</g>
<g font-size="1.8" fill="#0f0f0f">
<text x="32.4" y="64.5">SDA</text>
<text x="72.4" y="64.5">SDA</text>
<text x="119.4" y="64.5">SDA</text>
<text x="223.5" y="65.8">POT1L</text>
<text x="254" y="65.8">POT2R</text>
<text x="32.4" y="67">GPIO1</text>
<text x="72.4" y="67">SCL</text>
<text x="119.4" y="67">SCL</text>
<text x="32.4" y="84.8">GPIO2</text>
<text x="32.4" y="87.4">SCL</text>
<text x="195.3" y="90.2" transform="rotate(-90 195.3 90.2)">INT1</text>
<text x="185.4" y="96.3">GPIO1</text>
<text x="201.7" y="105.4" transform="rotate(-90 201.7 105.4)">INT2</text>
<text x="185.4" y="111.5">GPIO2</text>
</g>
<g font-size="1.8" fill="#a90000">
<text x="160.6" y="65.8">1</text>
<text x="187.9" y="65.8">16</text>
<text x="232.2" y="65.5" transform="rotate(-90 232.2 65.5)">2</text>
<text x="234.7" y="65.5" transform="rotate(-90 234.7 65.5)">1</text>
<text x="249.9" y="65.5" transform="rotate(-90 249.9 65.5)">1</text>
<text x="252.5" y="65.5" transform="rotate(-90 252.5 65.5)">2</text>
<text x="160.6" y="68.3">2</text>
<text x="160.6" y="70.9">3</text>
<text x="187.9" y="70.9">14</text>
<text x="187.9" y="68.3">15</text>
<text x="83.6" y="76.9" transform="rotate(-90 83.6 76.9)">3</text>
<text x="160.6" y="73.4">4</text>
<text x="160.6" y="75.9">5</text>
<text x="187.9" y="75.9">12</text>
<text x="187.9" y="73.4">13</text>
<text x="234.7" y="75.6" transform="rotate(-90 234.7 75.6)">3</text>
<text x="249.9" y="75.6" transform="rotate(-90 249.9 75.6)">3</text>
<text x="85.7" y="79.8">2</text>
<text x="93.7" y="83.3" transform="rotate(-90 93.7 83.3)">3</text>
<text x="106.4" y="81.4" transform="rotate(-90 106.4 81.4)">1</text>
<text x="109" y="81.4" transform="rotate(-90 109 81.4)">2</text>
<text x="111.5" y="81.4" transform="rotate(-90 111.5 81.4)">3</text>
<text x="114" y="81.4" transform="rotate(-90 114 81.4)">4</text>
<text x="160.6" y="78.5">6</text>
<text x="160.6" y="81">7</text>
<text x="160.6" y="83.6">8</text>
<text x="187.9" y="81">10</text>
<text x="187.9" y="78.5">11</text>
<text x="188.5" y="83.6">9</text>
<text x="83.6" y="84.5" transform="rotate(-90 83.6 84.5)">1</text>
<text x="95.8" y="86.1">2</text>
<text x="93.7" y="90.9" transform="rotate(-90 93.7 90.9)">1</text>
<text x="195.3" y="93.4" transform="rotate(-90 195.3 93.4)">1</text>
<text x="192.3" y="96.3">2</text>
<text x="195.3" y="101" transform="rotate(-90 195.3 101)">3</text>
<text x="198.7" y="111.5">2</text>
<text x="201.7" y="108.7" transform="rotate(-90 201.7 108.7)">1</text>
<text x="201.7" y="116.3" transform="rotate(-90 201.7 116.3)">3</text>
</g>
<g font-size="1.8" fill="#989898">
<text x="133.9" y="87">R4</text>
<text x="133.9" y="89">10K</text>
</g>
<text font-size="1.8" fill="#a1a1a1" x="133" y="90.2" transform="rotate(-90 133 90.2)">0805</text>
<g font-size="1.7" fill="#a90000">
<text x="23.9" y="70.5" transform="rotate(-90 23.9 70.5)">1</text>
<text x="26.4" y="70.5" transform="rotate(-90 26.4 70.5)">3</text>
<text x="29" y="70.5" transform="rotate(-90 29 70.5)">5</text>
<text x="25.1" y="83.2" transform="rotate(-90 25.1 83.2)">2</text>
<text x="27.7" y="83.2" transform="rotate(-90 27.7 83.2)">4</text>
<text x="30.2" y="83.2" transform="rotate(-90 30.2 83.2)">6</text>
</g>
<g font-size="1.7" fill="#006464">
<text x="25" y="76.9" transform="rotate(-90 25 76.9)">3V3</text>
<text x="27.5" y="77" transform="rotate(-90 27.5 77)">SDA</text>
<text x="26.2" y="79" transform="rotate(-90 26.2 79)">GND</text>
<text x="28.8" y="79" transform="rotate(-90 28.8 79)">SCL</text>
<text x="30" y="79" transform="rotate(-90 30 79)">GPIO1</text>
<text x="31.3" y="79" transform="rotate(-90 31.3 79)">GPIO2</text>
</g>
</svg>
